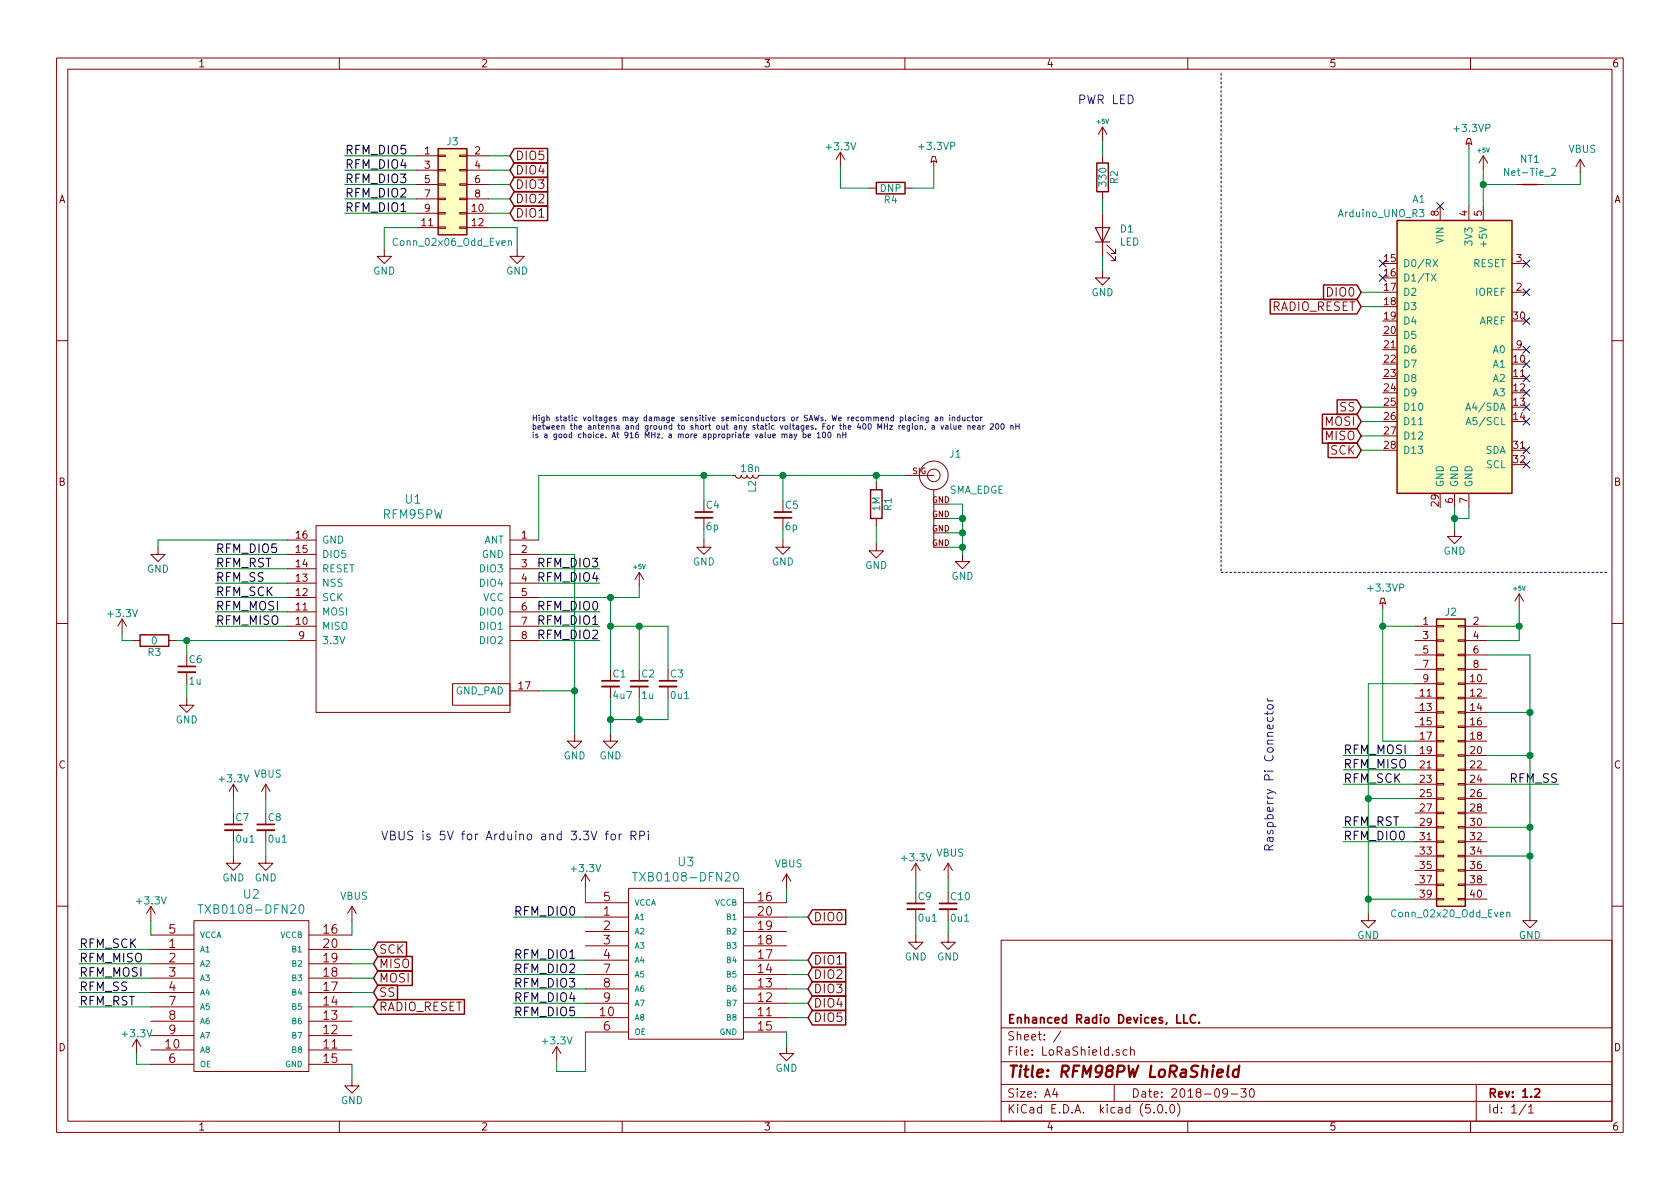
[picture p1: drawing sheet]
<svg xmlns="http://www.w3.org/2000/svg" width="297mm" height="210mm" viewBox="0 0 297 210" stroke-linecap="round" stroke-linejoin="round" font-family="sans-serif">
<g fill="none" stroke="#840000" stroke-width=".18">
<path d="M10 10.3h277v189.9h-277zM12 12.2h273v186.1h-273zM60 10.3v1.9M110 10.3v1.9M160 10.3v1.9M210 10.3v1.9M260 10.3v1.9M73.7 27.6h3.8M73.7 30.1h3.8M73.7 32.6h3.8M73.7 35.2h3.8M73.7 37.7h3.8"/>
<path d="M77.5 37.6h1.2v.2h-1.2zM77.5 35h1.2v.3h-1.2zM77.5 32.5h1.2v.3h-1.2zM77.5 30h1.2v.2h-1.2zM77.5 27.4h1.2v.3h-1.2zM81.3 37.6h1.2v.2h-1.2zM81.3 35h1.2v.3h-1.2zM81.3 32.5h1.2v.3h-1.2zM81.3 30h1.2v.2h-1.2zM81.3 27.4h1.2v.3h-1.2zM82.5 27.6h3.9M82.5 30.1h3.9"/>
<path d="M82.5 32.6h3.9M82.5 35.2h3.9M82.5 37.7h3.9M148.6 26.9l-.8 1.3M148.6 26.9v2.6M148.6 26.9l.8 1.3M153.7 33.3h1.2M160 33.3h1.3M164.8 27.7h.6l.2 1-.5-.3-.5 .3zM165.1 28.4v1.1M194.9 22.5v2.5M194.9 27.6v1.2"/>
<path d="M194.9 33.9v1.3M194.9 37.7v7.6M194.9 22.5l-.7 1.2M194.9 22.5l.8 1.2M254.6 36.4v2.6M259.5 24.5h.5l.2 1-.5-.2-.5 .2zM259.7 25.3v1M259.7 36.4v2.6M262.3 27.6l-.8 1.2M262.3 27.6v2.5M262.3 36.4v2.6M262.3 27.6l.7 1.2"/>
<path d="M268 32.6h5M279.4 28.2l-.8 1.3M279.4 28.2v2.5M279.4 28.2l.8 1.3M67.9 44.1v1.2h1.3l-1.3 1.3-1.2-1.3h1.2M73.7 40.3h3.8M77.5 40.1h1.2v.3h-1.2zM81.3 40.1h1.2v.3h-1.2zM82.5 40.3h3.9M91.4 44.1v1.2h1.3l-1.3 1.3-1.2-1.3h1.2M194.9 47.9v1.2h1.3l-1.3 1.3-1.2-1.3h1.2M195.7 44.6l1.5 1.5v-.8v.8h-.7"/>
<path d="M195.7 43.3l1.5 1.5v-.7v.7h-.7M267.3 51.7h2.6M267.3 46.6h2.6M10 60.2h2M267.3 61.8h2.6M285 60.2h2M27.9 96.8v1.2h1.3l-1.3 1.3-1.2-1.3h1.2M50.8 95.5h5.1M50.8 98h5.1M55.9 93h34.3v33h-34.3zM90.2 95.5h5M90.2 98h5"/>
<path d="M124.5 95.5v1.3h1.2l-1.2 1.2-1.3-1.2h1.3M124.5 91.6v2M129.5 84.1h.5l.1 .3 .4 .2 .4-.1 .2-.4 .1 .3 .3 .2 .4-.1 .2-.4 .1 .3 .3 .2 .4-.1 .2-.4 .1 .3 .3 .2 .4-.1 .2-.4h.5M138.4 95.5v1.3h1.3l-1.3 1.2-1.2-1.2h1.2M138.4 91.6v2M154.9 96.1v1.3h1.3l-1.3 1.3-1.2-1.3h1.2M154.9 85.3v1.3M154.9 91.7v1.3M160 84.1h5.1M165.1 86.6v10.2h2.5M165.1 94.2h2.5M165.1 91.7h2.5"/>
<path d="M165.1 89.1h2.5M170.2 98v1.3h1.2l-1.2 1.3-1.3-1.3h1.3M257.2 93.6v1.3h1.2l-1.2 1.2-1.3-1.2h1.3M257.2 87.2v2.6M259.7 87.2v2.6M10 110.3h2M21.6 109.5l-.8 1.2M21.6 109.5v2.5M21.6 109.5l.8 1.2M23.5 113.3h1.3M29.8 113.3h1.3M33 118.9v2"/>
<path d="M50.8 110.7h5.1M50.8 113.3h5.1M50.8 108.2h5.1M50.8 105.7h5.1M50.8 103.1h5.1M50.8 100.6h5.1M90.2 110.7h5M90.2 113.3h5M90.2 108.2h5M90.2 105.7h5M90.2 103.1h5M90.2 100.6h5"/>
<path d="M113 101.2v2.6M113 101.2l-.7 1.3M113 101.2l.8 1.3M244.2 105.8h.5l.3 1-.5-.3-.5 .3zM244.5 106.5v1.1M250.2 110.7h3.8M250.2 113.3h3.8M250.2 115.8h3.8M250.2 118.4h3.8M254 118.2h1.3v.3h-1.3zM254 115.7h1.3v.2h-1.3zM254 113.2h1.3v.2h-1.3z"/>
<path d="M254 110.6h1.3v.3h-1.3zM257.8 118.2h1.3v.3h-1.3zM257.8 115.7h1.3v.2h-1.3zM257.8 113.2h1.3v.2h-1.3zM257.8 110.6h1.3v.3h-1.3zM259.1 110.7h3.8M259.1 113.3h3.8M259.1 115.8h3.8M259.1 118.4h3.8M268.6 105l-.8 1.3M268.6 105v2.6M268.6 105l.8 1.3"/>
<path d="M285 110.3h2M33 123.4v1.3h1.3l-1.3 1.3-1.3-1.3h1.3M41.3 138.7v2.5M41.3 138.7l-.8 1.2M41.3 138.7l.7 1.2M47 138.7v2.5M47 138.7l-.8 1.2M47 138.7l.8 1.2M80 120.9h10.2v3.8h-10.2zM90.2 122.2h5M101.6 129.8v1.3h1.3l-1.3 1.2-1.3-1.2h1.3M107.9 129.8v1.3h1.3l-1.3 1.2-1.2-1.2h1.2"/>
<path d="M107.9 121.4v2M113 121.4v2M118.1 121.4v2M250.2 120.9h3.8M250.2 133.6h3.8M250.2 123.4h3.8M250.2 136.1h3.8M250.2 126h3.8M250.2 138.7h3.8M250.2 128.5h3.8M250.2 131.1h3.8M254 138.6h1.3v.2h-1.3z"/>
<path d="M254 136h1.3v.3h-1.3zM254 133.5h1.3v.2h-1.3zM254 130.9h1.3v.3h-1.3zM254 128.4h1.3v.2h-1.3zM254 125.9h1.3v.2h-1.3zM254 123.3h1.3v.3h-1.3zM254 120.8h1.3v.2h-1.3zM257.8 138.6h1.3v.2h-1.3zM257.8 136h1.3v.3h-1.3zM257.8 133.5h1.3v.2h-1.3zM257.8 130.9h1.3v.3h-1.3zM257.8 128.4h1.3v.2h-1.3z"/>
<path d="M257.8 125.9h1.3v.2h-1.3zM257.8 123.3h1.3v.3h-1.3zM257.8 120.8h1.3v.2h-1.3zM259.1 120.9h3.8M259.1 133.6h3.8M259.1 123.4h3.8M259.1 136.1h3.8M259.1 126h3.8M259.1 138.7h3.8M259.1 128.5h3.8M259.1 131.1h3.8M41.3 151.4v1.2h1.2l-1.2 1.3-1.3-1.3h1.3"/>
<path d="M41.3 146.8v2M47 151.4v1.2h1.3l-1.3 1.3-1.3-1.3h1.3M47 146.8v2M103.5 154.6l-.8 1.2M103.5 154.6v2.5M103.5 154.6l.8 1.2M103.5 159.6h7.6M111.1 157.1h20.3v26.7h-20.3zM131.4 159.6h7.7M139.1 154.6l-.8 1.2M139.1 154.6v2.5M139.1 154.6l.7 1.2"/>
<path d="M161.9 152.6v2.6M161.9 152.6l-.7 1.3M161.9 152.6l.8 1.3M167.6 152.6v2.6M167.6 152.6l-.7 1.3M167.6 152.6l.8 1.3M250.2 146.3h3.8M250.2 159h3.8M250.2 148.8h3.8M250.2 151.4h3.8M250.2 141.2h3.8M250.2 153.9h3.8"/>
<path d="M250.2 143.8h3.8M250.2 156.5h3.8M254 158.9h1.3v.2h-1.3zM254 156.3h1.3v.3h-1.3zM254 153.8h1.3v.2h-1.3zM254 151.3h1.3v.2h-1.3zM254 148.7h1.3v.3h-1.3zM254 146.2h1.3v.2h-1.3zM254 143.6h1.3v.3h-1.3zM254 141.1h1.3v.2h-1.3zM257.8 158.9h1.3v.2h-1.3zM257.8 156.3h1.3v.3h-1.3z"/>
<path d="M257.8 153.8h1.3v.2h-1.3zM257.8 151.3h1.3v.2h-1.3zM257.8 148.7h1.3v.3h-1.3zM257.8 146.2h1.3v.2h-1.3zM257.8 143.6h1.3v.3h-1.3zM257.8 141.1h1.3v.2h-1.3zM259.1 146.3h3.8M259.1 159h3.8M259.1 148.8h3.8M259.1 151.4h3.8M259.1 141.2h3.8M259.1 153.9h3.8"/>
<path d="M259.1 143.8h3.8M259.1 156.5h3.8M10 160.2h2M26.7 160.3l-.8 1.2M26.7 160.3v2.5M26.7 160.3l.7 1.2M26.7 167.9h7.6M26.7 178h7.6M26.7 165.3h7.6M26.7 175.5h7.6M26.7 173h7.6M26.7 170.4h7.6"/>
<path d="M34.3 162.8h20.3v26.7h-20.3zM54.6 167.9h7.6M54.6 178h7.6M54.6 165.3h7.6M54.6 175.5h7.6M54.6 173h7.6M54.6 170.4h7.6M62.2 160.3l-.7 1.2M62.2 160.3v2.5M62.2 160.3l.8 1.2M103.5 162.2h7.6M103.5 180h7.6"/>
<path d="M103.5 177.4h7.6M103.5 174.9h7.6M103.5 172.3h7.6M103.5 169.8h7.6M103.5 167.3h7.6M103.5 164.7h7.6M131.4 162.2h7.7M131.4 180h7.7M131.4 177.4h7.7M131.4 174.9h7.7M131.4 172.3h7.7M131.4 169.8h7.7"/>
<path d="M131.4 167.3h7.7M131.4 164.7h7.7M161.9 165.3v1.3h1.3l-1.3 1.3-1.2-1.3h1.2M161.9 160.8v2M167.6 165.3v1.3h1.3l-1.3 1.3-1.2-1.3h1.2M167.6 160.8v2M177 166.3h108v32h-108zM241.9 161.5v1.3h1.3l-1.3 1.3-1.2-1.3h1.2M270.5 161.5v1.3h1.3l-1.3 1.3-1.3-1.3h1.3M285 160.2h2M24.1 183.8l-.7 1.2M24.1 183.8v2.5"/>
<path d="M24.1 183.8l.8 1.2M26.7 185.7h7.6M26.7 183.1h7.6M26.7 180.6h7.6M26.7 188.2h7.6M54.6 185.7h7.6M54.6 183.1h7.6M54.6 180.6h7.6M54.6 188.2h7.6M60 198.3v1.9M62.2 190.7v1.3h1.3l-1.3 1.3-1.2-1.3h1.2M98.4 185l-.7 1.3"/>
<path d="M98.4 185v2.6M98.4 185l.8 1.3M103.5 182.5h7.6M110 198.3v1.9M131.4 182.5h7.7M139.1 185v1.3h1.2l-1.2 1.3-1.3-1.3h1.3M160 198.3v1.9M177 194.8h108M177 191.8h108M177 187.8h108M177 181.8h108M186.5 192.5l-.4 1h1"/>
<path d="M186.8 193v1M187.6 182.3l-1.3 2M197 191.8v3M197.9 185.7a.37 .37 0 0 0-.6 .1l.1 .2 .5 .2 .1 .1-.2 .3-.5-.1M199.3 185.7l-.5-.1-.2 .3 .1 .6h.6M199.9 185.7h.1a.37 .37 0 0 1 .6 .1v.8M199.9 185.1v1.5M204 196.7v.1M204.8 195.5l.4-.2a.94 .94 0 0 1 0 1.5 .79 .79 0 0 1-.4-1.3zM206.2 196.7v.1M207 195.4l.3-.1a.94 .94 0 0 1 0 1.5 .82 .82 0 0 1-.3-1.4zM208.2 195.1a1.71 1.71 0 0 1 0 2.3"/>
<path d="M210 198.3v1.9M217 193.2l-.1 .2a.48 .48 0 0 1-.6-.1v-.6a.48 .48 0 0 1 .6-.1l.1 .1a1.19 1.19 0 0 1-.2 1.2l-.5 .1M217.7 193.5h1.1M219.4 192.5h.9l-.5 .6 .5 .1v.7l-.3 .1-.6-.1M221.1 192.6l.2-.1a.8 .8 0 0 1 .5 .8 .8 .8 0 0 1-.5 .7 1 1 0 0 1-.2-1.4zM260 198.3v1.9M261 191.8v6.5M269.8 195.2l-1.2 2M270.3 195.8l.4-.5v1.5M270.3 196.8h.8"/>
<circle cx="165.1" cy="84.1" r="2.54"/>
<circle cx="165.1" cy="84.1" r="1.12"/>
</g>
<g fill="none" stroke="#840000" stroke-width=".3">
<path d="M122.9 90.5h3.1M136.9 90.5h3.1M31.5 117.9h3M106.4 120.4h3.1M111.5 120.4h3.1M116.6 120.4h3M39.8 145.8h3M45.5 145.8h3M160.4 159.8h3M166.1 159.8h3.1M209.3 179.4v1.5h.7M211.4 179.6a.7 .7 0 0 0-.9 .2 .7 .7 0 0 0 .1 .9 .55 .55 0 0 0 .8 .1"/>
<path d="M212 180.8v.1M271.4 192.7l.2-.2h.4l.2 .5-.9 1h.9"/>
</g>
<path d="M217.2 188.4l-.2 1.8 .2 .2M219 189.2a.68 .68 0 0 0-1 .3v.8l.3 .1 .6-.1M219.1 188.4l-.2 2" fill="none" stroke="#840000" stroke-width=".41"/>
<path d="M122.9 91.6h3.1M136.9 91.6h3.1M31.5 118.9h3M106.4 121.4h3.1M111.5 121.4h3.1M116.6 121.4h3M39.8 146.8h3M45.5 146.8h3M160.4 160.8h3M166.1 160.8h3.1" fill="none" stroke="#840000" stroke-width=".33"/>
<g fill="none" stroke="#840000" stroke-width=".25">
<path d="M77.5 26.3h5v15.2h-5zM90.9 36.4h5.9v2.6h-5.9l-.7-1.3zM90.9 33.9h5.9v2.6h-5.9l-.7-1.3zM90.9 31.3h5.9v2.6h-5.9l-.7-1.3zM90.9 28.8h5.9v2.6h-5.9l-.7-1.3zM90.9 26.3h5.9v2.5h-5.9l-.7-1.2zM154.9 32.3h5.1v2h-5.1zM193.9 28.8h2.1v5.1h-2.1zM247 39h20.3v48.2h-20.3zM269.2 32.6h2.6M224.6 52.9h15.3l.8 1.3-.8 1.3h-15.3zM234 50.4h5.9l.8 1.3-.8 1.3h-5.9z"/>
<path d="M233.8 75.8h6.1l.8 1.3-.8 1.3h-6.1zM233.8 73.2h6.1l.8 1.3-.8 1.3h-6.1zM234.8 78.3h5.1l.8 1.3-.8 1.3h-5.1zM236.4 70.7h3.5l.8 1.3-.8 1.3h-3.5zM153.9 86.6h2.1v5.1h-2.1zM24.8 112.3h5v2h-5zM254 109.5h5.1v50.8h-5.1zM66.8 166.6h5.1v2.6h-5.1l-.8-1.3zM66.8 171.7h6.1v2.6h-6.1l-.8-1.3zM66.8 169.1h6.1v2.6h-6.1l-.8-1.3zM66.8 174.2h3.5v2.6h-3.5l-.8-1.3zM66.8 176.8h15.3v2.5h-15.3l-.8-1.3z"/>
<path d="M143.6 178.7h5.9v2.5h-5.9l-.7-1.2zM143.6 173.6h5.9v2.6h-5.9l-.7-1.3zM143.6 176.1h5.9v2.6h-5.9l-.7-1.3zM143.6 160.9h5.9v2.6h-5.9l-.7-1.3zM143.6 168.5h5.9v2.6h-5.9l-.7-1.3zM143.6 171h5.9v2.6h-5.9l-.7-1.3z"/>
</g>
<g fill="none" stroke="#0000c2" stroke-width=".18">
<path d="M138.3 76.8h.4v.6M138.3 76.8v.6M138.7 76.9l.2-.1h.2v.6M139.6 76.8h.4v.6M140 77l-.4 .2 .1 .2h.3M140.4 76.8l.2 .6M140.9 76.8l-.3 .8-.2 .1M142 76.8h.3l.2 .1-.1 .5h-.4M142 76.4v1M142.9 77.1l.4-.1v-.2h-.3l-.1 .1v.5h.4M144.5 76.7l.3-.3v1M144.5 77.4h.5"/>
<path d="M145.5 76.5l.1-.1a.53 .53 0 0 1 .4 .5 .53 .53 0 0 1-.4 .5l-.2-.4zM146.5 76.5l.1-.1a.53 .53 0 0 1 .3 .5 .53 .53 0 0 1-.3 .5l-.2-.4zM148.1 76.8h.4v.6M148.1 76.8v.6M149 76.4v1M149 76.9h.6M149.6 76.4v1M159.2 73.8h.3l.2 .1-.1 .5h-.4M159.2 73.8v.9M160.1 73.4v.9l.1 .1M160.6 73.8h.4v.6M161 74l-.4 .2 .1 .2h.3"/>
<path d="M161.8 75.3h.4l.1 .4-.2 .2-.3-.1zM161.9 73.8h-.3l-.2 .1 .1 .5h.4M162.4 73.4v.1M162.4 73.8v.6M162.7 75.3h.4v.6M162.7 75.3v.6M162.8 73.8h.4v.6M162.8 73.8v.6M163.6 75.9l-.1 .1M164.1 73.8v.7l-.1 .2h-.3M164.1 73.8h-.2l-.2 .1 .1 .5h.3M164.8 75.3h.4v.6"/>
<path d="M165.2 75.5l-.5 .2 .2 .2h.3M165.4 73.8h.3l.1 .1v.5M165.8 74l-.5 .2 .2 .2h.3M166.3 73.8h.3l.1 .6M166.3 73.8v.6M166.4 75.3l.2 .6 .2-.6M167.2 75.3h.4v.6M167.6 75.5l-.4 .2 .1 .2h.3M167.9 73.4v.1M167.9 73.8v.6M168.1 74.9v.9l.1 .1M168.4 73.8h.4v.6"/>
<path d="M168.4 73.8v.6M168.6 75.3l.1 .6 .3-.1M169 75.3v.6M169.5 75.6l.5-.1-.1-.2h-.3l-.1 .1v.5h.4M169.7 73.8h-.3l-.2 .1 .1 .5h.4M169.7 73.4v1M170.2 73.8v.6l.4-.1M170.6 73.8v.6M171.1 75.3h.4l.1 .6M171.1 75.3v.6M171.5 73.8h-.3l-.2 .1 .1 .5h.4M171.8 73.8h.4"/>
<path d="M171.9 73.4v.9l.3 .1M172 75.6l.4-.1v-.2h-.3l-.1 .1v.5h.4M172.5 73.8h.4v.6l-.4-.1zM172.9 75.3h.4v.6M173.3 75.5l-.5 .2 .2 .2h.3M173.4 73.8v.6M173.7 73.8l-.3 .1M173.8 75.3v.6M174 75.3l-.2 .1M175.1 75l.4-.1 .1 .3-.6 .7h.6M176.1 75l.2-.1a.48 .48 0 0 1 .3 .5 .48 .48 0 0 1-.4 .5l-.2-.4zM177.1 75l.1-.1a.48 .48 0 0 1 .4 .5 .48 .48 0 0 1-.5 .5l-.1-.4z"/>
<path d="M178.7 75.3h.4v.6M178.7 75.3v.6M179.6 74.9v1M179.6 75.4h.6M180.2 74.9v1M224.1 123.5l.3 .4M224.1 125.8v.6M224.1 123.9h1M224.2 126.8l-.1 .5 .3 .3h.4l.2-.2v-.6M224.2 124.7h.7l.2 .2-.1 .4-.2 .1-.6-.1-.1-.2zM225.1 125.8l-.1 .3-.1 .1h-1.3M107 147.5h.6"/>
<path d="M107.6 147l-.4 .2v1.3M108.1 147.6l.2-.1 .4 .1 .1 .6-.1 .2-.4 .1-.2-.1zM109.5 147.5v1M109.9 147.5l-.3 .1-.1 .2M111.6 147.8l.7-.1 .1-.2v-.4l-.3-.1h-.5v1.5M111.9 147.8l.5 .7M113.1 147.8l.7-.1 .2-.2-.1-.4-.2-.1h-.6v1.5M114.6 147v.1M114.6 147.5v1"/>
</g>
<g fill="#ffffc2" stroke="#ffffc2" stroke-width=".18">
<path d="M247 39h20.3v48.2h-20.3z"/>
<path d="M254 109.5h5.1v50.8h-5.1z"/>
<path d="M77.5 26.3h5v15.2h-5z"/>
</g>
<g fill="none" stroke="#008484" stroke-width=".18">
<path d="M251 37.1h.8l-.5 .4 .4 .2 .1 .4-.3 .2-.5-.1M266.8 29.8v1.2l-.8-1.2v1.2M274.3 29.9l.5-.1 .2 .3v.2l-.8 .7h.8M89.9 42.7l.2-.1h.3v.8M89.9 42.6v.8M253.1 48.4l.8 1.3M253.4 45.9l.8 1.3M253.9 48.4l-.8 1.3M254.2 45.9l-.8 1.3M259.2 72.6l.4-1.3 .4 1.3M259.2 75.1l.4-1.3 .5 1.3M259.3 74.7h.6"/>
<path d="M35 160h.9M35.4 160v1.5M111.8 154.3h.9M112.3 154.3v1.5M129.8 154.4l.4-.1a.97 .97 0 0 1 0 1.5 .84 .84 0 0 1-.4-1.4zM53 160.1l.4-.1a.97 .97 0 0 1 0 1.5 .84 .84 0 0 1-.4-1.4zM266.4 161.4l.2-.1 .3 .1 .1 .7M266.4 161.3v.8"/>
</g>
<g fill="none" stroke="#000084" stroke-width=".18">
<path d="M254 35.8l1.2 1.3M255.2 35.8l-1.2 1.3M243.9 46l1.2 1.2M243.9 48.5l1.2 1.3M245.1 46l-1.2 1.2M245.1 48.5l-1.2 1.3M269.3 46l1.2 1.2M269.3 51.1l1.2 1.2M269.3 56.2l1.2 1.2M270.5 46l-1.2 1.2M270.5 51.1l-1.2 1.2M270.5 56.2l-1.2 1.2"/>
<path d="M269.3 61.2l1.2 1.3M269.3 63.8l1.2 1.2M269.3 66.3l1.2 1.2M269.3 68.9l1.2 1.2M269.3 71.4l1.2 1.2M269.3 73.9l1.2 1.3M269.3 79l1.2 1.2M270.5 61.2l-1.2 1.3M270.5 63.8l-1.2 1.2M270.5 66.3l-1.2 1.2M270.5 68.9l-1.2 1.2M270.5 71.4l-1.2 1.2"/>
<path d="M270.5 73.9l-1.2 1.3M270.5 79l-1.2 1.2M269.3 81.6l1.2 1.2M270.5 81.6l-1.2 1.2"/>
</g>
<path d="M215.9 12.9v88.3M215.9 101.2h68.6" fill="none" stroke="#0000c2" stroke-width=".18" stroke-dasharray=".4 .4"/>
<g fill="none" stroke="#008400" stroke-width=".18">
<path d="M61 37.7h12.7M61 35.2h12.7M61 32.6h12.7M61 30.1h12.7M61 27.6h12.7M86.4 37.7h3.8M86.4 35.2h3.8M86.4 32.6h3.8M86.4 30.1h3.8M86.4 27.6h3.8M148.6 29.5v3.8h5.1M165.1 29.5v3.8h-3.8"/>
<path d="M194.9 25v2.6M194.9 35.2v2.5M259.7 26.3v10.1M262.3 32.6h5.7M262.3 30.1v6.3M279.4 30.7v1.9h-6.4M73.7 40.3h-5.8v3.8M86.4 40.3h5v3.8M194.9 45.3v2.6M240.7 54.2h3.8M240.7 51.7h3.8M240.7 77.1h3.8"/>
<path d="M240.7 79.6h3.8M240.7 72h3.8M240.7 74.5h3.8M38.1 98h12.7M50.8 95.5h-22.9v1.3M95.2 98h6.4v31.8M124.5 84.1v4.4M124.5 93.6v1.9M129.5 84.1h-34.3v11.4M134.6 84.1h25.4M138.4 84.1v4.4M138.4 93.6v1.9"/>
<path d="M154.9 84.1v1.2M154.9 93v3.1M167.6 91.7h2.6M167.6 89.1h2.6v8.9M167.6 94.2h2.6M167.6 96.8h2.6M257.2 89.8v3.8M259.7 89.8v1.9h-2.5M21.6 112v1.3h1.9M31.1 113.3h19.7M33 113.3v2.5M38.1 105.7h12.7"/>
<path d="M38.1 110.7h12.7M38.1 103.1h12.7M38.1 108.2h12.7M38.1 100.6h12.7M95.2 110.7h10.8M95.2 103.1h10.8M95.2 108.2h10.8M95.2 100.6h10.8M95.2 113.3h10.8M107.9 105.7v12.7M107.9 110.7h10.2v7.7M113 103.8v1.9h-17.8"/>
<path d="M113 110.7v7.7M244.5 110.7h5.7M244.5 107.6v23.5h5.7M262.9 110.7h5.7M262.9 115.8h7.6v45.7M268.6 107.6v5.7h-5.7M33 120.9v2.5M95.2 122.2h6.4M107.9 123.4v6.4M113 123.4v3.8M118.1 123.4v3.8h-10.2M237.5 133.6h12.7"/>
<path d="M237.5 138.7h12.7M237.5 136.1h12.7M250.2 120.9h-8.3v40.6M262.9 126h7.6M262.9 133.6h7.6M262.9 138.7h12.7M41.3 141.2v2.6M41.3 148.8v2.6M47 141.2v2.6M47 148.8v2.6M103.5 157.1v2.5M139.1 157.1v2.5"/>
<path d="M161.9 155.2v2.5M167.6 155.2v2.5M237.5 146.3h12.7M237.5 148.8h12.7M241.9 159h8.3M241.9 141.2h8.3M262.9 146.3h7.6M262.9 151.4h7.6M14 167.9h12.7M14 170.4h12.7M14 173h12.7M14 175.5h12.7"/>
<path d="M14 178h12.7M26.7 162.8v2.5M62.2 162.8v2.5M62.2 167.9h3.8M62.2 170.4h3.8M62.2 173h3.8M62.2 175.5h3.8M62.2 178h3.8M90.8 162.2h12.7M90.8 169.8h12.7M90.8 172.3h12.7M90.8 174.9h12.7"/>
<path d="M90.8 177.4h12.7M90.8 180h12.7M139.1 162.2h3.8M139.1 169.8h3.8M139.1 172.3h3.8M139.1 174.9h3.8M139.1 177.4h3.8M139.1 180h3.8M161.9 162.8v2.5M167.6 162.8v2.5M24.1 186.3v1.9h2.6M62.2 188.2v2.5"/>
<path d="M103.5 182.5v7h-5.1v-1.9M139.1 182.5v2.5"/>
</g>
<g fill="#008400" stroke="#008400" stroke-width=".25">
<circle cx="101.6" cy="122.2" r=".51"/>
<circle cx="154.9" cy="84.1" r=".51"/>
<circle cx="108" cy="105.7" r=".51"/>
<circle cx="108" cy="110.7" r=".51"/>
<circle cx="113" cy="110.7" r=".51"/>
<circle cx="108" cy="127.2" r=".51"/>
<circle cx="113" cy="127.2" r=".51"/>
<circle cx="257.2" cy="91.7" r=".51"/>
<circle cx="170.2" cy="91.7" r=".51"/>
<circle cx="170.2" cy="94.2" r=".51"/>
<circle cx="170.2" cy="96.8" r=".51"/>
<circle cx="138.4" cy="84.1" r=".51"/>
<circle cx="124.5" cy="84.1" r=".51"/>
<circle cx="268.6" cy="110.7" r=".51"/>
<circle cx="270.5" cy="126" r=".51"/>
<circle cx="270.5" cy="133.6" r=".51"/>
<circle cx="270.5" cy="146.3" r=".51"/>
<circle cx="270.5" cy="151.4" r=".51"/>
<circle cx="241.9" cy="159" r=".51"/>
<circle cx="241.9" cy="141.2" r=".51"/>
<circle cx="262.3" cy="32.6" r=".51"/>
<circle cx="33" cy="113.3" r=".51"/>
<circle cx="244.5" cy="110.7" r=".51"/>
</g>
<path d="M193.7 40.3h2.5l-1.3 2.5zM193.7 42.8h2.5" fill="none" stroke="#840000" stroke-width=".2"/>
<text font-size="2.8" fill="#840000" x="178" y="190.5">Title: RFM98PW LoRaShield</text>
<g font-size="2.1" fill="#0000c2">
<text x="190.5" y="18.4">PWR LED</text>
<text x="67.3" y="148.6">VBUS is 5V for Arduino and 3.3V for RPi</text>
<text x="225.2" y="150.7" transform="rotate(-90 225.2 150.7)">Raspberry Pi Connector</text>
</g>
<g font-size="2.1">
<text x="61" y="29.8">RFM_DIO4</text>
<text x="61" y="27.3">RFM_DIO5</text>
<text x="61" y="34.9">RFM_DIO2</text>
<text x="61" y="32.4">RFM_DIO3</text>
<text x="61" y="37.5">RFM_DIO1</text>
<text x="38.1" y="100.3">RFM_RST</text>
<text x="38.1" y="97.8">RFM_DIO5</text>
<text x="95.3" y="100.3">RFM_DIO3</text>
<text x="38.1" y="102.9">RFM_SS</text>
<text x="38.1" y="105.4">RFM_SCK</text>
<text x="38.1" y="107.9">RFM_MOSI</text>
<text x="95.3" y="107.9">RFM_DIO0</text>
<text x="95.3" y="102.9">RFM_DIO4</text>
<text x="38.1" y="110.5">RFM_MISO</text>
<text x="95.3" y="110.5">RFM_DIO1</text>
<text x="95.3" y="113">RFM_DIO2</text>
<text x="237.5" y="133.3">RFM_MOSI</text>
<text x="237.5" y="135.9">RFM_MISO</text>
<text x="237.5" y="138.4">RFM_SCK</text>
<text x="267" y="138.4">RFM_SS</text>
<text x="237.5" y="148.6">RFM_DIO0</text>
<text x="237.5" y="146">RFM_RST</text>
<text x="90.8" y="161.9">RFM_DIO0</text>
<text x="14" y="167.6">RFM_SCK</text>
<text x="14" y="172.7">RFM_MOSI</text>
<text x="14" y="170.2">RFM_MISO</text>
<text x="90.8" y="169.5">RFM_DIO1</text>
<text x="90.8" y="172.1">RFM_DIO2</text>
<text x="14" y="175.3">RFM_SS</text>
<text x="14" y="177.8">RFM_RST</text>
<text x="90.8" y="174.6">RFM_DIO3</text>
<text x="90.8" y="177.2">RFM_DIO4</text>
<text x="90.8" y="179.7">RFM_DIO5</text>
</g>
<g font-size="2.1" fill="#840000">
<text x="91.1" y="28.3">DIO5</text>
<text x="91.1" y="35.9">DIO2</text>
<text x="91.1" y="33.4">DIO3</text>
<text x="91.1" y="30.9">DIO4</text>
<text x="91.1" y="38.5">DIO1</text>
<text x="234.8" y="52.4">DIO0</text>
<text x="224.7" y="55">RADIO_RESET</text>
<text x="234.3" y="77.8">MISO</text>
<text x="234.3" y="75.3">MOSI</text>
<text x="236.9" y="72.8">SS</text>
<text x="235.3" y="80.4">SCK</text>
<text x="106.7" y="161.9">1</text>
<text x="106.7" y="159.4">5</text>
<text x="134.1" y="159.4">16</text>
<text x="134.1" y="161.9">20</text>
<text x="29.9" y="167.6">1</text>
<text x="29.9" y="165.1">5</text>
<text x="57.3" y="165.1">16</text>
<text x="57.3" y="167.6">20</text>
<text x="106.7" y="164.5">2</text>
<text x="106.7" y="167">3</text>
<text x="134.1" y="167">18</text>
<text x="134.1" y="164.5">19</text>
<text x="143.8" y="162.9">DIO0</text>
<text x="29.9" y="170.2">2</text>
<text x="29.9" y="172.7">3</text>
<text x="57.3" y="172.7">18</text>
<text x="57.3" y="170.2">19</text>
<text x="67" y="168.7">SCK</text>
<text x="67" y="173.7">MOSI</text>
<text x="67" y="171.2">MISO</text>
<text x="106.7" y="169.5">4</text>
<text x="106.7" y="172.1">7</text>
<text x="134.1" y="172.1">14</text>
<text x="134.1" y="169.5">17</text>
<text x="143.8" y="170.6">DIO1</text>
<text x="143.8" y="173.1">DIO2</text>
<text x="29.9" y="175.3">4</text>
<text x="29.9" y="177.8">7</text>
<text x="57.3" y="177.8">14</text>
<text x="57.3" y="175.3">17</text>
<text x="67" y="176.3">SS</text>
<text x="67" y="178.8">RADIO_RESET</text>
<text x="106.1" y="179.7">10</text>
<text x="106.7" y="174.6">8</text>
<text x="106.7" y="177.2">9</text>
<text x="134.1" y="179.7">11</text>
<text x="134.1" y="177.2">12</text>
<text x="134.1" y="174.6">13</text>
<text x="143.8" y="175.6">DIO3</text>
<text x="143.8" y="178.2">DIO4</text>
<text x="29.3" y="185.4">10</text>
<text x="29.9" y="180.3">8</text>
<text x="29.9" y="182.9">9</text>
<text x="57.3" y="185.4">11</text>
<text x="57.3" y="182.9">12</text>
<text x="57.3" y="180.3">13</text>
<text x="106.7" y="182.2">6</text>
<text x="134.1" y="182.2">15</text>
<text x="143.8" y="180.7">DIO5</text>
<text x="178" y="184">Sheet: /</text>
<text x="178" y="181">Enhanced Radio Devices, LLC.</text>
<text x="29.9" y="188">6</text>
<text x="57.3" y="188">15</text>
<text x="178" y="186.7">File: LoRaShield.sch</text>
<text x="178" y="196.9">KiCad E.D.A. kicad (5.0.0)</text>
<text x="178" y="194.1">Size: A4</text>
<text x="200" y="194.1">Date: 2018-09-30</text>
<text x="263" y="194.1">Rev: 1.2</text>
<text x="263" y="196.9">Id: 1/1</text>
</g>
<g font-size="2.1" fill="#008484">
<text x="71.7" y="89">U1</text>
<text x="67.8" y="91.7">RFM95PW</text>
<text x="113.1" y="155.9">TXB0108-DFN20</text>
<text x="119.9" y="153.2">U3</text>
<text x="36.3" y="161.6">TXB0108-DFN20</text>
<text x="43.1" y="158.9">U2</text>
</g>
<g font-size="1.8" fill="#840000">
<text x="35" y="11.9">1</text>
<text x="85" y="11.9">2</text>
<text x="135" y="11.9">3</text>
<text x="185" y="11.9">4</text>
<text x="235" y="11.9">5</text>
<text x="285" y="11.9">6</text>
<text x="75.1" y="27.3">1</text>
<text x="75.1" y="29.8">3</text>
<text x="84" y="27.3">2</text>
<text x="84" y="29.8">4</text>
<text x="10.4" y="35.9">A</text>
<text x="75.1" y="32.4">5</text>
<text x="75.1" y="34.9">7</text>
<text x="84" y="32.4">6</text>
<text x="84" y="34.9">8</text>
<text x="285.4" y="35.9">A</text>
<text x="74.6" y="40">11</text>
<text x="75.1" y="37.5">9</text>
<text x="83.5" y="37.5">10</text>
<text x="83.5" y="40">12</text>
<text x="254.4" y="38.2" transform="rotate(-90 254.4 38.2)">8</text>
<text x="259.5" y="38.2" transform="rotate(-90 259.5 38.2)">4</text>
<text x="262" y="38.2" transform="rotate(-90 262 38.2)">5</text>
<text x="244.8" y="46.3">15</text>
<text x="268.1" y="46.3">3</text>
<text x="244.8" y="48.9">16</text>
<text x="244.8" y="51.4">17</text>
<text x="244.8" y="54">18</text>
<text x="268.1" y="51.4">2</text>
<text x="244.8" y="59">20</text>
<text x="244.8" y="56.5">19</text>
<text x="267.6" y="56.5">30</text>
<text x="244.8" y="61.6">21</text>
<text x="244.8" y="64.1">22</text>
<text x="267.6" y="64.1">10</text>
<text x="268.1" y="61.6">9</text>
<text x="244.8" y="66.7">23</text>
<text x="244.8" y="69.2">24</text>
<text x="244.8" y="71.7">25</text>
<text x="267.6" y="66.7">11</text>
<text x="267.6" y="69.2">12</text>
<text x="267.6" y="71.7">13</text>
<text x="244.8" y="74.3">26</text>
<text x="244.8" y="76.8">27</text>
<text x="267.6" y="74.3">14</text>
<text x="244.8" y="79.4">28</text>
<text x="267.6" y="79.4">31</text>
<text x="267.6" y="81.9">32</text>
<text x="10.4" y="85.9">B</text>
<text x="254.4" y="89.5" transform="rotate(-90 254.4 89.5)">29</text>
<text x="256.9" y="89" transform="rotate(-90 256.9 89)">6</text>
<text x="259.5" y="89" transform="rotate(-90 259.5 89)">7</text>
<text x="285.4" y="85.9">B</text>
<text x="52.4" y="95.2">16</text>
<text x="92.2" y="95.2">1</text>
<text x="52.4" y="100.3">14</text>
<text x="52.4" y="97.8">15</text>
<text x="92.2" y="97.8">2</text>
<text x="92.2" y="100.3">3</text>
<text x="52.4" y="107.9">11</text>
<text x="52.4" y="105.4">12</text>
<text x="52.4" y="102.9">13</text>
<text x="92.2" y="102.9">4</text>
<text x="92.2" y="105.4">5</text>
<text x="92.2" y="107.9">6</text>
<text x="52.4" y="110.5">10</text>
<text x="52.9" y="113">9</text>
<text x="92.2" y="110.5">7</text>
<text x="92.2" y="113">8</text>
<text x="251.6" y="110.5">1</text>
<text x="251.6" y="113">3</text>
<text x="260.5" y="110.5">2</text>
<text x="260.5" y="113">4</text>
<text x="251.6" y="115.6">5</text>
<text x="251.6" y="118.1">7</text>
<text x="260.5" y="115.6">6</text>
<text x="260.5" y="118.1">8</text>
<text x="91.7" y="121.9">17</text>
<text x="251.1" y="123.2">11</text>
<text x="251.1" y="125.7">13</text>
<text x="251.6" y="120.6">9</text>
<text x="260" y="120.6">10</text>
<text x="260" y="123.2">12</text>
<text x="260" y="125.7">14</text>
<text x="251.1" y="128.3">15</text>
<text x="251.1" y="130.8">17</text>
<text x="260" y="128.3">16</text>
<text x="260" y="130.8">18</text>
<text x="10.4" y="135.9">C</text>
<text x="251.1" y="135.9">21</text>
<text x="251.1" y="133.3">19</text>
<text x="260" y="133.3">20</text>
<text x="260" y="135.9">22</text>
<text x="285.4" y="135.9">C</text>
<text x="251.1" y="138.4">23</text>
<text x="251.1" y="141">25</text>
<text x="251.1" y="143.5">27</text>
<text x="260" y="138.4">24</text>
<text x="260" y="141">26</text>
<text x="260" y="143.5">28</text>
<text x="251.1" y="148.6">31</text>
<text x="251.1" y="146">29</text>
<text x="260" y="146">30</text>
<text x="260" y="148.6">32</text>
<text x="251.1" y="151.1">33</text>
<text x="251.1" y="153.7">35</text>
<text x="260" y="151.1">34</text>
<text x="260" y="153.7">36</text>
<text x="251.1" y="156.2">37</text>
<text x="251.1" y="158.7">39</text>
<text x="260" y="158.7">40</text>
<text x="260" y="156.2">38</text>
<text x="10.4" y="185.9">D</text>
<text x="285.4" y="185.9">D</text>
<text x="35" y="199.9">1</text>
<text x="85" y="199.9">2</text>
<text x="135" y="199.9">3</text>
<text x="185" y="199.9">4</text>
<text x="235" y="199.9">5</text>
<text x="285" y="199.9">6</text>
</g>
<g font-size="1.8" fill="#008484">
<text x="257.3" y="23.3">+3.3VP</text>
<text x="79" y="25.7">J3</text>
<text x="146.3" y="26.6">+3.3V</text>
<text x="162.7" y="26.5">+3.3VP</text>
<text x="268.8" y="28.8">NT1</text>
<text x="277.3" y="27">VBUS</text>
<text x="155.6" y="34">DNP</text>
<text x="156.4" y="36">R4</text>
<text x="195.6" y="32.8" transform="rotate(-90 195.6 32.8)">330</text>
<text x="197.7" y="32.5" transform="rotate(-90 197.7 32.5)">R2</text>
<text x="249.8" y="35.9">A1</text>
<text x="266.5" y="31.1">Net-Tie_2</text>
<text x="198.1" y="41.1">D1</text>
<text x="236.8" y="38.4">Arduino_UNO_R3</text>
<text x="70" y="43.5">Conn_02x06_Odd_Even</text>
<text x="198" y="43.4">LED</text>
<text x="248" y="47.2">D0/RX</text>
<text x="255.3" y="42.9" transform="rotate(-90 255.3 42.9)">VIN</text>
<text x="260.3" y="43.1" transform="rotate(-90 260.3 43.1)">3V3</text>
<text x="260.4" y="47.2">RESET</text>
<text x="262.9" y="43.2" transform="rotate(-90 262.9 43.2)">+5V</text>
<text x="66" y="48.6">GND</text>
<text x="89.5" y="48.6">GND</text>
<text x="193" y="52.4">GND</text>
<text x="248" y="49.8">D1/TX</text>
<text x="248" y="52.3">D2</text>
<text x="260.9" y="52.3">IOREF</text>
<text x="248" y="59.9">D5</text>
<text x="248" y="54.9">D3</text>
<text x="248" y="57.4">D4</text>
<text x="261.5" y="57.4">AREF</text>
<text x="248" y="62.5">D6</text>
<text x="248" y="65">D7</text>
<text x="264.1" y="62.5">A0</text>
<text x="264.1" y="65">A1</text>
<text x="248" y="67.6">D8</text>
<text x="248" y="70.1">D9</text>
<text x="264.1" y="67.6">A2</text>
<text x="264.1" y="70.1">A3</text>
<text x="248" y="72.6">D10</text>
<text x="248" y="75.2">D11</text>
<text x="248" y="77.7">D12</text>
<text x="259.8" y="72.6">A4/SDA</text>
<text x="260" y="75.2">A5/SCL</text>
<text x="131.1" y="83.5">18n</text>
<text x="167.9" y="80.9">J1</text>
<text x="248" y="80.3">D13</text>
<text x="262.6" y="80.3">SDA</text>
<text x="262.8" y="82.8">SCL</text>
<text x="124.9" y="90">C4</text>
<text x="133.7" y="87" transform="rotate(-90 133.7 87)">L2</text>
<text x="138.9" y="90">C5</text>
<text x="167.8" y="87.3">SMA_EDGE</text>
<text x="255.3" y="86.2" transform="rotate(-90 255.3 86.2)">GND</text>
<text x="257.8" y="86.2" transform="rotate(-90 257.8 86.2)">GND</text>
<text x="260.3" y="86.2" transform="rotate(-90 260.3 86.2)">GND</text>
<text x="124.9" y="93.8">6p</text>
<text x="138.9" y="93.8">6p</text>
<text x="155.6" y="90.3" transform="rotate(-90 155.6 90.3)">1M</text>
<text x="157.7" y="90.3" transform="rotate(-90 157.7 90.3)">R1</text>
<text x="26" y="101.3">GND</text>
<text x="56.9" y="101.2">RESET</text>
<text x="56.9" y="98.7">DIO5</text>
<text x="56.9" y="96.1">GND</text>
<text x="85" y="101.2">DIO3</text>
<text x="85.2" y="98.7">GND</text>
<text x="85.5" y="96.1">ANT</text>
<text x="122.5" y="100">GND</text>
<text x="136.5" y="100">GND</text>
<text x="153" y="100.6">GND</text>
<text x="255.2" y="98.1">GND</text>
<text x="56.9" y="106.3">SCK</text>
<text x="56.9" y="103.8">NSS</text>
<text x="85" y="103.8">DIO4</text>
<text x="85.4" y="106.3">VCC</text>
<text x="168.2" y="102.5">GND</text>
<text x="242.1" y="104.6">+3.3VP</text>
<text x="19.3" y="109.1">+3.3V</text>
<text x="26.8" y="114">0</text>
<text x="56.9" y="111.4">MISO</text>
<text x="56.9" y="108.8">MOSI</text>
<text x="56.9" y="113.9">3.3V</text>
<text x="85" y="108.8">DIO0</text>
<text x="85" y="111.4">DIO1</text>
<text x="85" y="113.9">DIO2</text>
<text x="255.6" y="108.9">J2</text>
<text x="26.2" y="116">R3</text>
<text x="33.5" y="117.3">C6</text>
<text x="108.4" y="119.8">C1</text>
<text x="113.5" y="119.8">C2</text>
<text x="118.6" y="119.8">C3</text>
<text x="33.5" y="121.1">1u</text>
<text x="80.5" y="122.8">GND_PAD</text>
<text x="108.5" y="123.6">4u7</text>
<text x="113.5" y="123.6">1u</text>
<text x="118.7" y="123.6">0u1</text>
<text x="31.1" y="127.9">GND</text>
<text x="44.9" y="137.5">VBUS</text>
<text x="99.6" y="134.3">GND</text>
<text x="106" y="134.3">GND</text>
<text x="38.9" y="138.3">+3.3V</text>
<text x="41.7" y="145.2">C7</text>
<text x="41.9" y="149">0u1</text>
<text x="47.4" y="145.2">C8</text>
<text x="47.6" y="149">0u1</text>
<text x="39.3" y="155.9">GND</text>
<text x="45" y="155.9">GND</text>
<text x="101.2" y="154.2">+3.3V</text>
<text x="137" y="153.4">VBUS</text>
<text x="159.6" y="152.3">+3.3V</text>
<text x="165.6" y="151.5">VBUS</text>
<text x="24.3" y="159.9">+3.3V</text>
<text x="60.2" y="159.1">VBUS</text>
<text x="162.4" y="159.2">C9</text>
<text x="168.2" y="159.2">C10</text>
<text x="162.5" y="163">0u1</text>
<text x="168.2" y="163">0u1</text>
<text x="240" y="166">GND</text>
<text x="246.5" y="162.2">Conn_02x20_Odd_Even</text>
<text x="268.6" y="166">GND</text>
<text x="160" y="169.8">GND</text>
<text x="165.7" y="169.8">GND</text>
<text x="21.8" y="183.4">+3.3V</text>
<text x="96.1" y="184.7">+3.3V</text>
<text x="137.1" y="189.5">GND</text>
<text x="60.3" y="195.2">GND</text>
</g>
<g font-size="1.4" fill="#0000c2">
<text x="94" y="74.5">High static voltages may damage sensitive semiconductors or SAWs. We recommend placing an inductor</text>
<text x="94" y="76">between the antenna and ground to short out any static voltages. For the 400 MHz region, a value near 200 nH</text>
<text x="94" y="77.5">is a good choice. At 916 MHz, a more appropriate value may be 100 nH</text>
</g>
<g font-size="1.4" fill="#840000">
<text x="161.3" y="83.8">SIG</text>
<text x="164.8" y="88.9">GND</text>
<text x="164.8" y="94">GND</text>
<text x="164.8" y="91.4">GND</text>
<text x="164.8" y="96.5">GND</text>
</g>
<g font-size="1.4" fill="#008484">
<text x="112.1" y="160.1">VCCA</text>
<text x="126.4" y="160.1">VCCB</text>
<text x="35.3" y="165.9">VCCA</text>
<text x="49.6" y="165.9">VCCB</text>
<text x="112.1" y="162.7">A1</text>
<text x="112.1" y="165.2">A2</text>
<text x="112.1" y="167.8">A3</text>
<text x="128.6" y="167.8">B3</text>
<text x="128.6" y="165.2">B2</text>
<text x="128.6" y="162.7">B1</text>
<text x="35.3" y="168.4">A1</text>
<text x="35.3" y="170.9">A2</text>
<text x="35.3" y="173.5">A3</text>
<text x="51.8" y="173.5">B3</text>
<text x="51.8" y="170.9">B2</text>
<text x="51.8" y="168.4">B1</text>
<text x="112.1" y="170.3">A4</text>
<text x="112.1" y="172.8">A5</text>
<text x="128.6" y="172.8">B5</text>
<text x="128.6" y="170.3">B4</text>
<text x="35.3" y="176">A4</text>
<text x="35.3" y="178.6">A5</text>
<text x="51.8" y="178.6">B5</text>
<text x="51.8" y="176">B4</text>
<text x="112.1" y="175.4">A6</text>
<text x="112.1" y="177.9">A7</text>
<text x="128.6" y="177.9">B7</text>
<text x="128.6" y="175.4">B6</text>
<text x="35.3" y="181.1">A6</text>
<text x="35.3" y="183.6">A7</text>
<text x="51.8" y="183.6">B7</text>
<text x="51.8" y="181.1">B6</text>
<text x="112.1" y="180.5">A8</text>
<text x="112.1" y="183">OE</text>
<text x="127.3" y="183">GND</text>
<text x="128.6" y="180.5">B8</text>
<text x="35.3" y="186.2">A8</text>
<text x="35.3" y="188.7">OE</text>
<text x="50.4" y="188.7">GND</text>
<text x="51.8" y="186.2">B8</text>
</g>
<g font-size="1.1" fill="#008484">
<text x="194" y="21.9">+5V</text>
<text x="261.3" y="27">+5V</text>
<text x="112.1" y="100.6">+5V</text>
<text x="267.6" y="104.4">+5V</text>
</g>
</svg>
